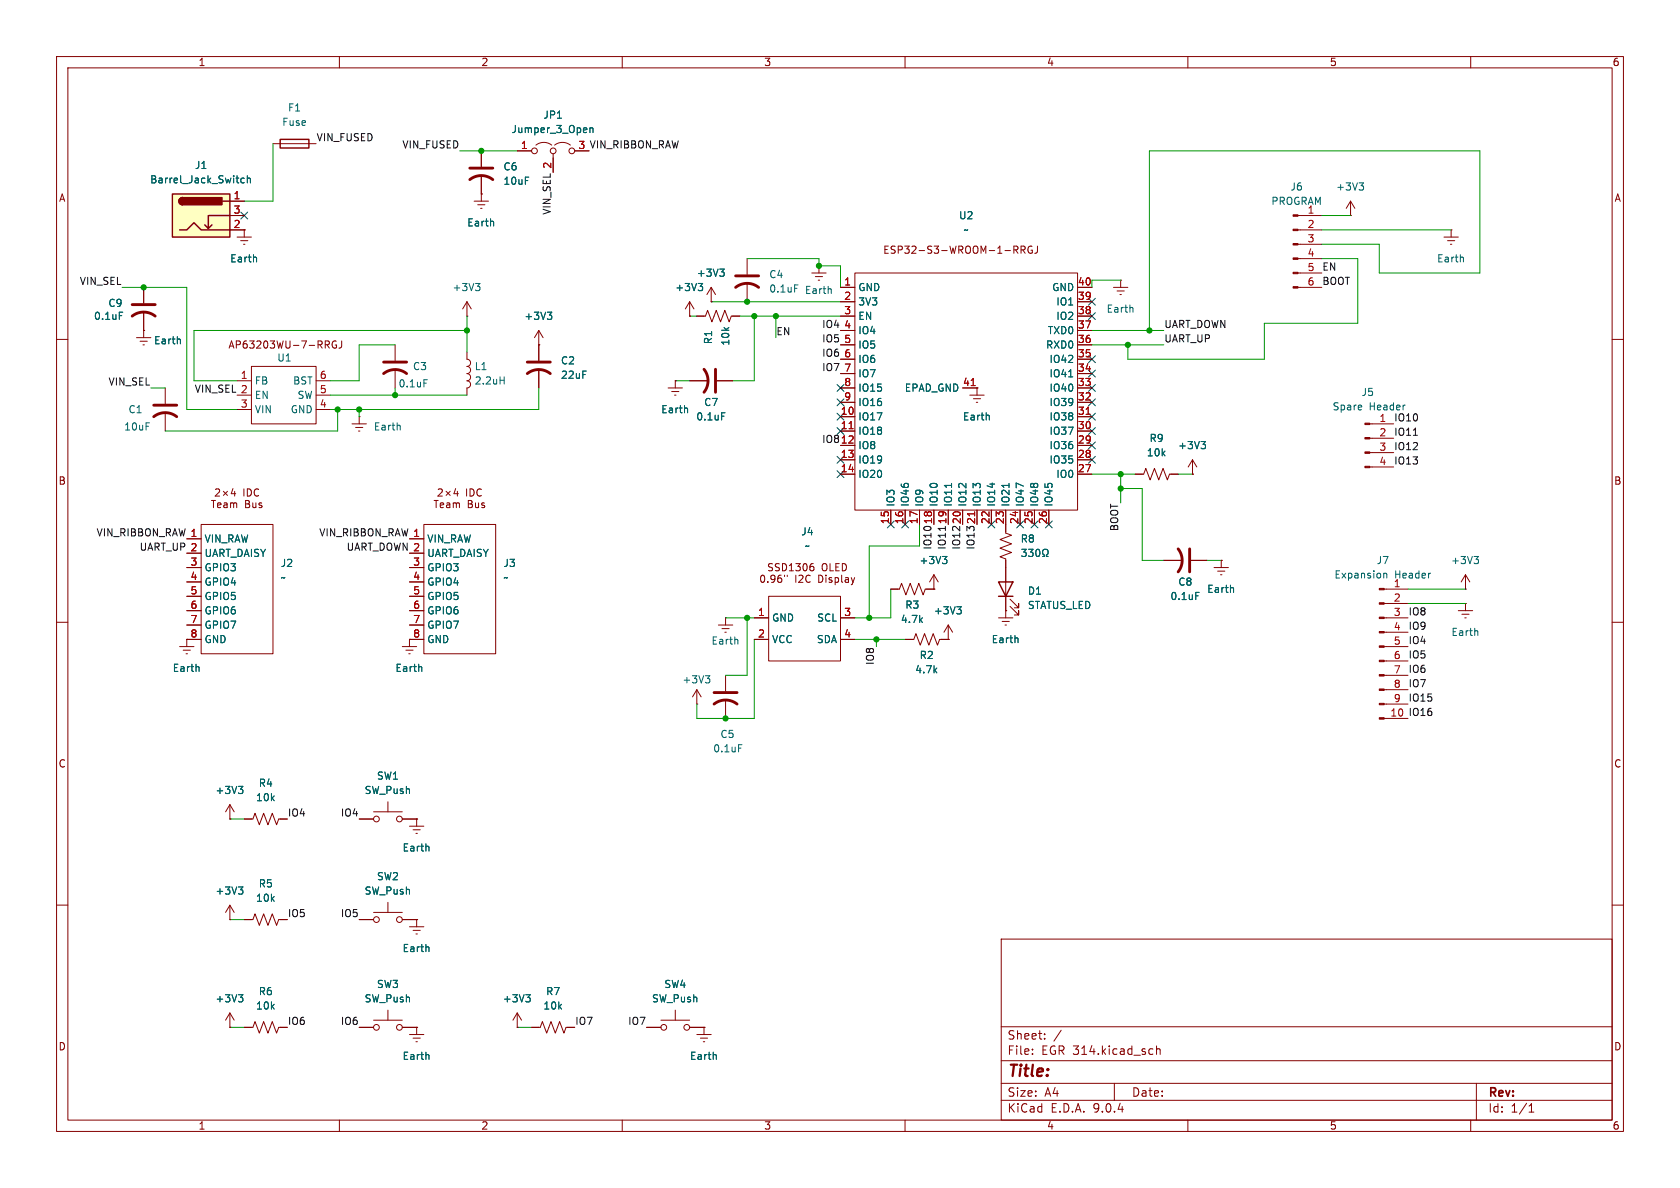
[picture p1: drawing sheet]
<svg xmlns="http://www.w3.org/2000/svg" width="297mm" height="210mm" viewBox="0 0 297 210" stroke-linecap="round" stroke-linejoin="round" font-family="sans-serif">
<g fill="none" stroke="#840000" stroke-width=".18">
<path d="M10 10h277v190h-277zM12 12h273v186h-273zM60 10v2M110 10v2M160 10v2M210 10v2M260 10v2M24.1 59.7h2.6M25.4 58.4h.1M25.4 58.4v1.3M82.5 55.9h.1M82.5 53.3l-.7 1.3"/>
<path d="M82.5 53.3l.8 1.3M82.5 53.3v2.6M10 60h2M24.8 60.3h1.2M25.3 61h.2M285 60h2M215.9 99.1h.1M215.9 99.1v1.2M10 110h2M214.6 100.3h2.6M215.3 101h1.2M215.8 101.6h.2"/>
<path d="M257.8 108h2.5M258.4 108.6h1.3M259 109.2h.2M259.1 106.7h.1M259.1 104.1h.1M259.1 101.6v2.5M259.1 106.7v1.3M259.1 101.6l-.8 1.3M259.1 101.6l.7 1.3M285 110h2M10 160h2M177 166h108v32h-108z"/>
<path d="M285 160h2M60 198v2M110 198v2M160 198v2M177 194.5h108M177 191.5h108M177 187.5h108M177 181.5h108M182.5 186.3v.1M182.5 185.5v.1M184.7 183.6v.1M184.7 182.8v.1"/>
<path d="M187.6 182.1l-1.3 2M197 191.5v3M203.7 185.4l.1 .1M203.8 186.3l-.1 .1M204.5 184.9v1.5M204.5 185.5l.2-.1 .3 .1 .1 .9M210 198v2M260 198v2M261 191.5v6.5M270.3 196.6h.9M270.3 195.5l.4-.4v1.5"/>
</g>
<path d="M31.8 60l.1 .8M84.1 50.1h.7l-.4 .5M84.6 50.6l.2 .2v.3l-.2 .3M260.6 98.4h.8l-.4 .5M261.1 98.9l.3 .2v.3l-.3 .2M218 103.9l.1 .8M261.2 111.6l.1 .7" fill="none" stroke="#006464" stroke-width=".18"/>
<path d="M30.5 34.3h10.1v7.6h-10.1z" fill="#ffffc2"/>
<path d="M30.5 34.3h10.1v7.6h-10.1zM32.3 34.9a.64 .64 0 0 0-.7 .7 .64 .64 0 0 0 .7 .6M37.5 39.8l-.7 .6M39.4 35.6h1.2M40.6 38.1h-3.8v2.3l-.6-.6M49.5 24.6h5.1v1.6h-5.1zM31.7 40.6h1.3l1.3-1.2 1.3 1.2h5M176.5 102.9h2.6l-1.3 2.5zM176.5 105.4h2.6" fill="none" stroke="#840000" stroke-width=".25"/>
<g fill="#840000" stroke="#840000" stroke-width=".25">
<path d="M31.8 35.1l.5-.2v1.3a.63 .63 0 0 1-.6-.4 .63 .63 0 0 1 .1-.7z"/>
<path d="M32.3 34.9h6.9v1.3h-6.9z"/>
</g>
<g fill="none" stroke="#840000" stroke-width=".18">
<path d="M40.6 35.6h2.6M40.6 38.1h2.6M48.3 25.4h7.6M83.8 35.6h2.6M84.5 36.2h1.2M85 36.8h.2M85.1 34.3h.1M85.1 26.7v2.8M85.1 31v4.6M91.4 26.7h2.6M94.7 25.7a2.26 2.26 0 0 1 2.8 0M97.8 27.2v3.3"/>
<path d="M98 25.7a2.26 2.26 0 0 1 2.8 0M101.6 26.7h2.5M229.5 38.1h4.2M238.8 38.1h.1M238.8 35.6l-.8 1.2M238.8 35.6l.7 1.2M238.8 35.6v2.5M25.4 58.4h.1M25.4 50.8v2.8M25.4 55.1v3.3M40.6 40.6h2.6M41.9 41.9h2.5"/>
<path d="M42.5 42.5h1.3M43.1 43.2h.2M43.2 40.6h.1M43.2 40.6v1.3M95.2 58.4v5.4M95.2 58.4l-.7 1.3M95.2 58.4l.8 1.3M121.9 55.9h.1M121.9 53.3l-.7 1.3M121.9 53.3l.8 1.3M121.9 53.3v2.6M123.2 55.9h1.5l.4-1 .8 2 .7-2 .8 2 .7-2 .8 2 .4-1h1.5"/>
<path d="M125.7 53.3h.1M125.7 50.8l-.7 1.3M125.7 50.8l.8 1.3M125.7 50.8v2.5M132.1 45.7v2.8M132.1 50v3.3M143.5 48.3h2.5M144.1 48.9h1.3M144.7 49.5h.2M144.8 47h.1M144.8 47v1.3M148.6 50.8h2.5"/>
<path d="M148.6 53.3h2.5M148.6 55.9h2.5M148.6 58.4h2.5M151.1 48.3h39.4v41.9h-39.4zM179.2 43.5h.5l.3 .2-.2 .4-.6 .1M179.5 44.2l.5 .6M180.5 44.2l.6-.1 .1-.2v-.3l-.7-.1v1.3M180.8 44.2l.4 .6M182.4 43.6a.59 .59 0 0 0-.7 .5 .59 .59 0 0 0 .7 .6l.1-.5h-.2M183.4 43.5v.9a.41 .41 0 0 1-.5 .4M190.5 50.8h2.5M190.5 53.3h2.5"/>
<path d="M190.5 55.9h2.5M190.5 58.4h2.5M196.8 50.8h2.6M197.5 51.4h1.3M198 52.1h.2M198.1 49.5h.1M198.1 49.5v1.3M229.5 40.6h4.2M229.5 43.2h4.2M229.5 50.8h4.2M229.5 45.7h4.2M229.5 48.3h4.2"/>
<path d="M255.3 41.9h2.5M255.9 42.5h1.3M256.4 43.2h.3M256.5 40.6h.1M256.5 40.6v1.3M29.2 68.6v2.8M29.2 72.9v3.3M41.9 69.9h2.5M41.9 67.3h2.5M41.9 72.4h2.5M44.4 64.8h11.5v10.1h-11.5zM55.9 69.9h2.5"/>
<path d="M55.9 67.3h2.5M55.9 72.4h2.5M57.5 60.3h.5l.2 .2-.1 .4h-.6M57.8 60.9l.4 .6M59.4 60.3a.59 .59 0 0 0-.7 .6 .59 .59 0 0 0 .7 .6l.1-.5h-.2M60.4 60.3v.9a.41 .41 0 0 1-.5 .3M62.2 74.9h2.6M62.9 75.6h1.2M63.4 76.2h.2M63.5 73.7h.1M63.5 73.7v1.2M69.8 61v2.8"/>
<path d="M69.8 65.3v3.3M82.5 62.2v1.3a.64 .64 0 0 1 .7 .6 .64 .64 0 0 1-.7 .7M82.5 64.8a.64 .64 0 0 1 .7 .6 .64 .64 0 0 1-.7 .6 .64 .64 0 0 1 .7 .7 .64 .64 0 0 1-.7 .6 .64 .64 0 0 1 .7 .7 .64 .64 0 0 1-.7 .6v1.3M95.2 61h.1M95.2 65.3v3.3M118.1 68.6h2.5M118.7 69.2h1.3M119.3 69.9h.2M119.4 67.3h.1M119.4 67.3v1.3M121.9 67.3h3.3M126.7 67.3h2.8"/>
<path d="M148.6 61h2.5M148.6 63.5h2.5M148.6 66h2.5M148.6 68.6h2.5M148.6 71.1h2.5M148.6 73.7h2.5M148.6 76.2h2.5M148.6 78.7h2.5M170.2 68.6h2.5M171.4 69.9h2.6M172.1 70.5h1.3M172.6 71.1h.2"/>
<path d="M172.7 68.6h.1M172.7 68.6v1.3M190.5 61h2.5M190.5 63.5h2.5M190.5 66h2.5M190.5 68.6h2.5M190.5 71.1h2.5M190.5 73.7h2.5M190.5 76.2h2.5M190.5 78.7h2.5M242.2 74.9h4.2M242.2 77.5h4.2"/>
<path d="M33 95.3h2.6M33 97.8h2.6M35.6 92.7h12.7v22.9h-12.7zM37.4 88.5h.7M37.7 88.5v1.2M38.1 86.5l.5-.1 .2 .4-.8 .9h.8M38.5 89.3l.6-.1-.1-.2-.4-.1-.1 .2v.6h.5M39.5 86.8l.7 .8M39.6 89h.5l.1 .7M40.2 89.2l-.5 .1-.1 .1 .1 .3h.5M40.2 86.8l-.7 .8M40.8 89l.3-.1 .2 .2"/>
<path d="M40.8 88.9v.8M41.2 86.4l-.3 .9h.8M41.3 89.1l.2-.2 .3 .1v.7M41.3 89.1v.6M41.5 86.8v.9M43.1 86.4v1.3M43.4 88.5h.4l.3 .2-.3 .4 .3 .1v.3l-.2 .2h-.5zM43.4 89.1h.4M43.7 86.4a.64 .64 0 0 1 .8 .7 .64 .64 0 0 1-.8 .6zM44.7 88.9l.1 .8h.3l.1-.1M45.2 88.9v.8M45.7 86.5a.6 .6 0 0 0-.8 .5 .6 .6 0 0 0 .6 .7l.2-.1"/>
<path d="M46.3 89l-.3-.1-.2 .2v.2l.5 .1v.3h-.5M72.4 95.3h2.5M72.4 97.8h2.5M74.9 92.7h12.7v22.9h-12.7zM76.7 88.5h.8M77.1 88.5v1.2M77.5 86.5l.5-.1 .2 .4-.8 .9h.8M77.8 89.3l.6-.1v-.2l-.4-.1-.2 .2 .1 .6h.5M78.9 86.8l.7 .8M79 89h.5v.7M79.5 89.2l-.4 .1-.2 .1 .2 .3h.4M79.6 86.8l-.7 .8"/>
<path d="M80.1 89l.4-.1 .2 .2M80.1 88.9v.8M80.6 86.4l-.3 .9h.7M80.7 89.1l.2-.2 .3 .1v.7M80.7 89.1v.6M80.9 86.8v.9M82.5 86.4v1.3M82.8 88.5h.4l.3 .2-.3 .4 .3 .1v.3l-.2 .2h-.5zM82.8 89.1h.4M83.1 86.4a.64 .64 0 0 1 .7 .7 .64 .64 0 0 1-.7 .6zM84.1 88.9v.8h.3l.2-.1M84.6 88.9v.8"/>
<path d="M85.1 86.5a.6 .6 0 0 0-.8 .5 .6 .6 0 0 0 .5 .7l.3-.1M85.6 89l-.3-.1-.1 .2v.2l.4 .1v.3h-.4M136.6 99.7l-.5-.1-.2 .2v.3l.6 .3 .1 .3-.3 .2-.4-.1M137.8 99.7l-.5-.1-.2 .2v.3l.6 .3 .1 .3-.3 .2-.4-.1M138.3 99.6a.64 .64 0 0 1 .8 .7 .64 .64 0 0 1-.8 .6zM139.5 100l.4-.4v1.3M140.7 99.6h.8l-.4 .5 .3 .1v.6l-.2 .1-.5-.1M142.1 99.7l.2-.1a.68 .68 0 0 1 .4 .7 .68 .68 0 0 1-.4 .6 .84 .84 0 0 1-.2-1.2zM143.8 99.6l-.4 .1a.86 .86 0 0 0 0 1.2l.4-.1 .1-.4-.2-.3h-.3l-.2 .3M145.4 99.8l.3-.2a.43 .43 0 0 1 .5 .5v.4a.42 .42 0 0 1-.4 .4 .42 .42 0 0 1-.5-.4zM146.7 99.6v1.3h.6M148.4 99.6h-.6v1.3h.6"/>
<path d="M148.6 81.3h2.5M148.6 83.8h2.5M157.5 90.2v2.5M160 90.2v2.5M162.6 90.2v2.5M165.1 90.2v2.5M167.6 90.2v2.5M170.2 90.2v2.5M172.7 90.2v2.5M175.3 90.2v2.5M177.8 90.2v4l1 .4-2 .8 2 .7-2 .8 2 .8-2 .7 1 .4v10.4M180.3 90.2v2.5"/>
<path d="M182.9 90.2v2.5M185.4 90.2v2.5M190.5 81.3h2.5M190.5 83.8h2.5M200.7 83.8h1.5l.4-1 .7 2 .8-2 .8 2 .7-2 .8 2 .4-1h1.5M205.7 99.1h3.3M210.6 99.1h2.8M210.8 83.8h.1M210.8 81.3l-.7 1.3M210.8 81.3l.8 1.3M210.8 81.3v2.5M215.9 99.1h.1"/>
<path d="M242.2 80h4.2M242.2 82.6h4.2M31.7 114.3h2.6M32.4 114.9h1.3M32.9 115.6h.2M33 113h.1M33 110.5h2.6M33 113h2.6M33 100.3h2.6M33 102.9h2.6M33 105.4h2.6M33 108h2.6"/>
<path d="M33 113v1.3M71.1 114.3h2.6M71.8 114.9h1.2M72.3 115.6h.2M72.4 113h.1M72.4 110.5h2.5M72.4 113h2.5M72.4 100.3h2.5M72.4 102.9h2.5M72.4 105.4h2.5M72.4 108h2.5M72.4 113v1.3"/>
<path d="M127 110.5h2.5M127.6 111.1h1.3M128.1 111.8h.3M128.3 109.2h.1M128.3 109.2v1.3M128.3 119.4v2.8M133.3 109.2h2.6M133.3 113h2.6M134.6 101.8l.2-.1a.68 .68 0 0 1 .4 .6 .68 .68 0 0 1-.4 .6l-.2-.1-.1-.3zM135.7 102.8v.1M135.9 105.4h12.7v11.4h-12.7zM137 102.2l-.2 .3-.4-.1-.1-.2 .1-.5h.4l.1 .1a.84 .84 0 0 1-.3 1.1h-.2"/>
<path d="M138.1 101.7h-.4a.86 .86 0 0 0 0 1.2l.5-.1v-.4l-.2-.2h-.4l-.1 .2M138.7 101.7v.2M139.2 101.7v.2M139.5 100.9h.8M140.7 101.7v1.2M141.2 101.8l.5-.1 .3 .3-.8 .9h.8M143.2 101.8a.6 .6 0 0 0-.8 .4 .6 .6 0 0 0 .6 .7l.2-.1M144.7 101.7a.64 .64 0 0 1 .8 .6 .64 .64 0 0 1-.8 .6zM146 101.7v.1M146 102.1v.8M147 102.2l-.3-.1-.1 .2v.2l.4 .1v.3h-.4M147.6 102.1v1.3"/>
<path d="M147.8 100.2h.4M148 102.1l-.4 .1M148.2 102.8l-.2 .1h-.4M148.6 109.2h2.5M148.6 113h2.5M148.8 102.8l.2 .1M149.4 102.8l.2 .1h.4M149.6 100.4l-.1-.6-.6-.2v1.3M150 102.3v.6M150.5 102.1l.3 .8M150.8 102.9l-.3 .5M151.1 102.1l-.3 .8"/>
<path d="M157.5 104.1h1.5l.4-1 .7 2.1 .8-2.1 .8 2.1 .7-2.1 .8 2.1 .4-1.1h1.5M160 113h1.5l.4-1 .8 2 .7-2 .8 2 .8-2 .7 2 .4-1h1.5M165.1 104.1h.1M165.1 101.6v2.5M165.1 101.6l-.8 1.3M165.1 101.6l.8 1.3M167.6 113h.1M167.6 110.5v2.5M167.6 110.5l-.7 1.3M167.6 110.5l.8 1.3M176.5 109.2h2.6M177.2 109.9h1.2"/>
<path d="M177.7 110.5h.2M177.8 108h.1M178.6 107.2l1.5 1.5v-.7v.7h-.8M178.6 105.9l1.5 1.5v-.7v.7h-.8M244.7 111.8h4.2M244.7 109.2h4.2M244.7 104.1h4.2M244.7 106.7h4.2M244.7 114.3h4.2M244.7 116.8h4.2M244.7 119.4h4.2M123.2 124.5h.1"/>
<path d="M123.2 121.9l-.8 1.3M123.2 121.9l.8 1.3M123.2 121.9v2.6M128.3 123.7v3.3M244.7 121.9h4.2M244.7 124.5h4.2M244.7 127h4.2M40.6 144.8h.1M40.6 142.2v2.6M40.6 142.2l-.7 1.3M40.6 142.2l.8 1.3M43.2 144.8h1.5l.4-1 .7 2 .8-2 .8 2 .7-2 .8 2 .4-1h1.5"/>
<path d="M63.5 144.8h2.5M66 143.5h5.1M68.6 141.7v1.8M68.6 159.5v1.8M71.1 144.8h2.6M72.4 146.1h2.5M73 146.7h1.3M73.5 147.3h.3M73.7 144.8h.1M73.7 144.8v1.3M40.6 162.6h.1M40.6 179.1l-.7 1.2"/>
<path d="M40.6 179.1l.8 1.2M40.6 160v2.6M40.6 179.1v2.5M40.6 160l-.7 1.3M40.6 160l.8 1.3M43.2 162.6h1.5l.4-1.1 .7 2.1 .8-2.1 .8 2.1 .7-2.1 .8 2.1 .4-1h1.5M63.5 162.6h2.5M66 161.3h5.1M68.6 178.6v1.7M71.1 162.6h2.6M72.4 163.8h2.5M73 164.5h1.3"/>
<path d="M73.5 165.1h.3M73.7 162.6h.1M73.7 162.6v1.2M91.4 179.1l-.7 1.2M91.4 179.1l.8 1.2M91.4 179.1v2.5M119.4 178.6v1.7M40.6 181.6h.1M43.2 181.6h1.5l.4-1 .7 2 .8-2 .8 2 .7-2 .8 2 .4-1h1.5M63.5 181.6h2.5M66 180.3h5.1M71.1 181.6h2.6"/>
<path d="M72.4 182.9h2.5M73 183.5h1.3M73.5 184.2h.3M73.7 181.6h.1M73.7 181.6v1.3M91.4 181.6h.1M94 181.6h1.5l.4-1 .7 2 .8-2 .8 2 .7-2 .8 2 .4-1h1.5M114.3 181.6h2.5M116.8 180.3h5.1M121.9 181.6h2.6M123.2 182.9h2.5M123.8 183.5h1.3"/>
<path d="M124.3 184.2h.3M124.5 181.6h.1M124.5 181.6v1.3"/>
<circle cx="94.5" cy="26.7" r=".51"/>
<circle cx="97.8" cy="26.7" r=".51"/>
<circle cx="101.1" cy="26.7" r=".51"/>
<circle cx="66.5" cy="144.8" r=".51"/>
<circle cx="70.6" cy="144.8" r=".51"/>
<circle cx="66.5" cy="162.6" r=".51"/>
<circle cx="70.6" cy="162.6" r=".51"/>
<circle cx="66.5" cy="181.6" r=".51"/>
<circle cx="70.6" cy="181.6" r=".51"/>
<circle cx="117.3" cy="181.6" r=".51"/>
<circle cx="121.4" cy="181.6" r=".51"/>
</g>
<g fill="none" stroke="#006464" stroke-width=".18">
<path d="M43.2 31.5h-.4l-.2 .2 .1 .6h.5M43.7 31.6l.2-.1h.3l.1 .8M43.7 31.1v1.2M87.2 39.2l.1 .7M104.3 22.6v.8M104.3 22.7l.2-.1 .3 .1v.7M240.3 32.3h.8l-.5 .5M240.8 32.8l.3 .3v.3l-.3 .2M21.1 55.2h.6M31.8 60l.1 .8M45.3 45.5l.1 .8M96.8 55.2h.7l-.4 .5"/>
<path d="M97.3 55.7l.2 .2v.3l-.2 .3M123.4 50.1h.8l-.4 .5M124 50.6l.2 .2v.3l-.2 .3M127.2 47.6h.8l-.4 .5M127.8 48.1l.2 .2v.3l-.2 .2M140.5 50.4h.6M146.9 51.1l.1 .8M200.2 54.4l.1 .8M258.7 45.5v.8M70.7 75.2l.1 .8M74.9 67.1h.6M88.4 67.2h.7"/>
<path d="M89.1 66.6v1.3M121.5 72.2l.1 .8M127.6 73h.6M174.8 73.5l.1 .7M188.9 66.6h.7M212.3 78h.8l-.4 .5M212.9 78.5l.2 .3v.3l-.2 .2M166.6 98.4h.8l-.4 .5M167.2 98.9l.2 .2v.3l-.2 .2M168.2 85.4v.8M178.4 85.4v.8M180.6 97.1h.8l-.4 .5 .4 .1v.5l-.2 .2-.6-.2"/>
<path d="M181.8 97.1h.8l-.4 .5 .4 .1v.5l-.2 .2-.6-.2M183.2 97.2l.2-.1a.68 .68 0 0 1 .5 .6 .68 .68 0 0 1-.5 .7l-.2-.2-.1-.3zM184.3 98.4h.3v-.3a.54 .54 0 0 1-.2-.7 .54 .54 0 0 1 .7-.2 .58 .58 0 0 1-.1 .9v.3h.3M35.1 117.9l.1 .8M74.5 117.9l.1 .8M124.7 119.5h.8l-.4 .4M125.2 119.9l.3 .3v.3l-.3 .2M130.4 113.1v.8M169.2 107.3h.7l-.4 .4M169.7 107.7l.2 .3v.3l-.2 .2M179.9 112.8l.1 .8M211.4 104.7h.6"/>
<path d="M218 103.9l.1 .8M244.6 101.3v.9M244.6 101.5l.2-.2 .3 .1 .1 .8M42.2 139h.7l-.4 .5M42.7 139.5l.2 .2v.3l-.2 .3M130.6 131.6h.6M42.2 156.8h.7l-.4 .5M42.7 157.3l.2 .2v.3l-.2 .3M75.8 149.7v.7M42.2 175.8h.7l-.4 .5M42.7 176.3l.2 .3v.3l-.2 .2M75.8 167.4v.8"/>
<path d="M93 175.8h.7l-.4 .5M93.5 176.3l.2 .3v.3l-.2 .2M75.8 186.5v.8M126.6 186.5v.8"/>
</g>
<g fill="none" stroke="#840000" stroke-width=".51">
<path d="M83.1 31.8a3.3 3.3 0 0 1 4 0M83.1 29.7h4M23.4 55.9a3.3 3.3 0 0 1 4 0M23.4 53.8h4M130 50.8a3.3 3.3 0 0 1 4.1 0M130 48.8h4.1M27.2 73.7a3.3 3.3 0 0 1 4 0M27.2 71.6h4M67.8 66a3.3 3.3 0 0 1 4.1 0M67.8 64h4.1M93.2 66a3.3 3.3 0 0 1 4.1 0M93.2 64h4.1"/>
<path d="M124.5 65.3a3.3 3.3 0 0 1 0 4M126.5 65.3v4M208.3 97a3.3 3.3 0 0 1 0 4.1M210.3 97v4.1M126.2 124.5a3.3 3.3 0 0 1 4.1 0M126.2 122.4h4.1"/>
</g>
<g fill="#840000" stroke="#840000" stroke-width=".18">
<path d="M243.8 104h.9v.3h-.9z"/>
<path d="M243.8 106.6h.9v.2h-.9z"/>
<path d="M243.8 109.1h.9v.2h-.9z"/>
<path d="M243.8 111.6h.9v.3h-.9z"/>
<path d="M243.8 114.2h.9v.2h-.9z"/>
<path d="M243.8 116.7h.9v.3h-.9z"/>
<path d="M243.8 119.3h.9v.2h-.9z"/>
<path d="M243.8 121.8h.9v.2h-.9z"/>
<path d="M243.8 124.3h.9v.3h-.9z"/>
<path d="M243.8 126.9h.9v.2h-.9z"/>
<path d="M228.6 38h.9v.2h-.9z"/>
<path d="M228.6 40.5h.9v.3h-.9z"/>
<path d="M228.6 43.1h.9v.2h-.9z"/>
<path d="M228.6 45.6h.9v.2h-.9z"/>
<path d="M228.6 48.1h.9v.3h-.9z"/>
<path d="M228.6 50.7h.9v.2h-.9z"/>
<path d="M241.3 74.8h.9v.3h-.9z"/>
<path d="M241.3 77.3h.9v.3h-.9z"/>
<path d="M241.3 79.9h.9v.2h-.9z"/>
<path d="M241.3 82.4h.9v.3h-.9z"/>
</g>
<path d="M150.1 75.8h.7M171.7 68.2h.7M192 73.2h.7M172.3 90.5v.7" fill="none" stroke="#a90000" stroke-width=".18"/>
<path d="M249.9 77h.7M167.1 93.1v.7" fill="none" stroke="#0f0f0f" stroke-width=".18"/>
<g fill="none" stroke="#009600" stroke-width=".18">
<path d="M48.3 25.4v10.2h-5.1M81.3 26.7h10.1M233.7 38.1h5.1M21.6 50.8h11.4v21.6h8.9M82.5 55.9v6.3M82.5 58.4h-48.2v8.9h7.6M121.9 55.9h1.3M125.7 53.3h22.9M130.8 55.9h17.8M132.1 45.7h12.7v1.3h3.8v3.8M133.3 55.9v11.4h-3.8M137.2 55.9v3.8"/>
<path d="M193 58.4h12.7M198.1 49.5h-5.1v1.3M233.7 45.7h6.3v11.5h-16.5v6.3h-24.1v-2.5M233.7 43.2h10.1v5.1h17.8v-21.6h-58.4v31.7M233.7 40.6h22.8M26.7 68.6h2.5M58.4 69.9h24.1M59.7 72.4v3.8h-30.5M63.5 72.4v1.3M69.8 61h-6.3v6.3h-5.1M69.8 68.6v1.3M95.2 68.6v3.8h-36.8"/>
<path d="M119.4 67.3h2.5M193 61h12.7M162.6 92.7v3.8h-8.9v12.7M193 83.8h7.7M198.1 83.8v5.1M198.1 86.4h3.8v12.7h3.8M208.3 83.8h2.5M213.4 99.1h2.5M128.3 109.2h5M132.1 109.2v10.2h-3.8M133.3 113v14h-10.1v-2.5M151.1 113h8.9"/>
<path d="M154.9 113v1.3M157.5 104.1v5.1h-6.4M248.9 106.7h10.2M248.9 104.1h10.2M40.6 144.8h2.6M40.6 162.6h2.6M40.6 181.6h2.6M91.4 181.6h2.6"/>
</g>
<g fill="none" stroke="#000084" stroke-width=".18">
<path d="M42.6 37.5l1.2 1.2M43.8 37.5l-1.2 1.2M192.4 55.3l1.2 1.2M192.4 52.7l1.2 1.2M193.6 55.3l-1.2 1.2M193.6 52.7l-1.2 1.2M148 70.5l1.2 1.2M148 73.1l1.2 1.2M148 75.6l1.2 1.2M148 68l1.2 1.2M149.2 70.5l-1.2 1.2M149.2 73.1l-1.2 1.2"/>
<path d="M149.2 75.6l-1.2 1.2M149.2 68l-1.2 1.2M192.4 78.1l1.2 1.2M192.4 75.6l1.2 1.2M192.4 73.1l1.2 1.2M192.4 70.5l1.2 1.2M192.4 68l1.2 1.2M192.4 65.4l1.2 1.2M192.4 62.9l1.2 1.2M193.6 78.1l-1.2 1.2M193.6 75.6l-1.2 1.2M193.6 73.1l-1.2 1.2"/>
<path d="M193.6 70.5l-1.2 1.2M193.6 68l-1.2 1.2M193.6 65.4l-1.2 1.2M193.6 62.9l-1.2 1.2M148 83.2l1.2 1.2M148 80.7l1.2 1.2M149.2 80.7l-1.2 1.2M149.2 83.2l-1.2 1.2M156.9 92.1l1.2 1.2M158.1 92.1l-1.2 1.2M159.4 92.1l1.2 1.2M160.6 92.1l-1.2 1.2"/>
<path d="M174.7 92.1l1.2 1.2M175.9 92.1l-1.2 1.2M179.7 92.1l1.2 1.2M180.9 92.1l-1.2 1.2M182.3 92.1l1.2 1.2M183.5 92.1l-1.2 1.2M184.8 92.1l1.2 1.2M186 92.1l-1.2 1.2M192.4 80.7l1.2 1.2M193.6 80.7l-1.2 1.2"/>
</g>
<g fill="#009600" stroke="#009600" stroke-width=".18">
<circle cx="144.8" cy="47" r=".46"/>
<circle cx="199.4" cy="61" r=".46"/>
<circle cx="203.2" cy="58.4" r=".46"/>
<circle cx="198.1" cy="86.4" r=".46"/>
<circle cx="198.1" cy="83.8" r=".46"/>
<circle cx="153.7" cy="109.2" r=".46"/>
<circle cx="132.1" cy="109.2" r=".46"/>
<circle cx="154.9" cy="113" r=".46"/>
<circle cx="69.8" cy="69.9" r=".46"/>
<circle cx="59.7" cy="72.4" r=".46"/>
<circle cx="63.5" cy="72.4" r=".46"/>
<circle cx="25.4" cy="50.8" r=".46"/>
<circle cx="128.3" cy="127" r=".46"/>
<circle cx="133.3" cy="55.9" r=".46"/>
<circle cx="85.1" cy="26.7" r=".46"/>
<circle cx="137.2" cy="55.9" r=".46"/>
<circle cx="132.1" cy="53.3" r=".46"/>
<circle cx="82.5" cy="58.4" r=".46"/>
</g>
<text font-size="2.8" fill="#840000" x="178" y="190.9">Title:</text>
<g font-size="2.1" fill="#840000">
<text x="178" y="184">Sheet:</text>
<text x="178" y="186.7">File:</text>
<text x="184.1" y="186.7">EGR 314.kicad_sch</text>
<text x="178" y="196.9">KiCad</text>
<text x="178" y="194.1">Size:</text>
<text x="184.7" y="194.1">A4</text>
<text x="185.7" y="196.9">E.D.A.</text>
<text x="193.3" y="196.9">9.0.4</text>
<text x="200" y="194.1">Date:</text>
<text x="263" y="194.3">Rev:</text>
<text x="263" y="196.9">Id:</text>
<text x="267.1" y="196.9">1/1</text>
</g>
<g font-size="1.8" fill="#840000">
<text x="35" y="11.9">1</text>
<text x="85" y="11.9">2</text>
<text x="135" y="11.9">3</text>
<text x="185" y="11.9">4</text>
<text x="235" y="11.9">5</text>
<text x="285" y="11.9">6</text>
<text x="10.3" y="35.9">A</text>
<text x="285.3" y="35.9">A</text>
<text x="156" y="45.1">ESP32-S3-WROOM-1-RRGJ</text>
<text x="40.3" y="61.8">AP63203WU-7-RRGJ</text>
<text x="10.3" y="85.9">B</text>
<text x="285.3" y="85.9">B</text>
<text x="148.4" y="102.2">I2C</text>
<text x="10.3" y="135.9">C</text>
<text x="285.3" y="135.9">C</text>
<text x="10.3" y="185.9">D</text>
<text x="285.3" y="185.9">D</text>
<text x="35" y="199.9">1</text>
<text x="85" y="199.9">2</text>
<text x="135" y="199.9">3</text>
<text x="185" y="199.9">4</text>
<text x="235" y="199.9">5</text>
<text x="285" y="199.9">6</text>
</g>
<g font-size="1.8" fill="#006464">
<text x="49.8" y="22.5">Fuse</text>
<text x="50.8" y="19.9">F1</text>
<text x="90.3" y="23.7">Jumper_3_Open</text>
<text x="96" y="21.2">JP1</text>
<text x="26.4" y="32.6">Barrel_Jack_Switch</text>
<text x="34.4" y="30.1">J1</text>
<text x="88.9" y="30.3">C6</text>
<text x="88.9" y="32.9">10uF</text>
<text x="228" y="33.9">J6</text>
<text x="236.1" y="33.9">+3V3</text>
<text x="82.5" y="40.2">Earth</text>
<text x="169.4" y="39">U2</text>
<text x="170.3" y="41.5">~</text>
<text x="224.7" y="36.4">PROGRAM</text>
<text x="40.6" y="46.6">Earth</text>
<text x="254" y="46.6">Earth</text>
<text x="79.9" y="51.7">+3V3</text>
<text x="119.3" y="51.7">+3V3</text>
<text x="123.1" y="49.1">+3V3</text>
<text x="135.9" y="49.4">C4</text>
<text x="135.9" y="51.9">0.1uF</text>
<text x="142.2" y="52.2">Earth</text>
<text x="151.6" y="51.7">GND</text>
<text x="185.9" y="51.7">GND</text>
<text x="16.5" y="56.7">0.1uF</text>
<text x="19.1" y="54.5">C9</text>
<text x="92.6" y="56.7">+3V3</text>
<text x="151.6" y="54.2">3V3</text>
<text x="151.6" y="56.7">EN</text>
<text x="151.6" y="59.3">IO4</text>
<text x="185.1" y="59.3">TXD0</text>
<text x="186.6" y="54.2">IO1</text>
<text x="186.6" y="56.7">IO2</text>
<text x="195.5" y="55.5">Earth</text>
<text x="27.1" y="61.1">Earth</text>
<text x="48.9" y="64.1">U1</text>
<text x="72.9" y="65.6">C3</text>
<text x="83.8" y="65.6">L1</text>
<text x="99.1" y="64.6">C2</text>
<text x="126.1" y="61" transform="rotate(-90 126.1 61)">R1</text>
<text x="129.1" y="61.2" transform="rotate(-90 129.1 61.2)">10k</text>
<text x="151.6" y="61.8">IO5</text>
<text x="151.6" y="64.4">IO6</text>
<text x="184.8" y="61.8">RXD0</text>
<text x="185.4" y="64.4">IO42</text>
<text x="45" y="68.2">FB</text>
<text x="45" y="70.7">EN</text>
<text x="51.7" y="68.2">BST</text>
<text x="52.5" y="70.7">SW</text>
<text x="70.4" y="68.7">0.1uF</text>
<text x="83.8" y="68.2">2.2uH</text>
<text x="99.1" y="67.2">22uF</text>
<text x="124.4" y="72">C7</text>
<text x="151.6" y="66.9">IO7</text>
<text x="151.6" y="69.4">IO15</text>
<text x="151.6" y="72">IO16</text>
<text x="159.9" y="69.4">EPAD_GND</text>
<text x="185.4" y="66.9">IO41</text>
<text x="185.4" y="69.4">IO40</text>
<text x="185.4" y="72">IO39</text>
<text x="240.6" y="70.2">J5</text>
<text x="21.9" y="76.3">10uF</text>
<text x="22.6" y="73.3">C1</text>
<text x="45" y="73.3">VIN</text>
<text x="51.3" y="73.3">GND</text>
<text x="66" y="76.3">Earth</text>
<text x="116.8" y="73.3">Earth</text>
<text x="123" y="74.5">0.1uF</text>
<text x="151.6" y="74.5">IO17</text>
<text x="151.6" y="77.1">IO18</text>
<text x="170.1" y="74.5">Earth</text>
<text x="185.4" y="74.5">IO38</text>
<text x="185.4" y="77.1">IO37</text>
<text x="235.5" y="72.7">Spare</text>
<text x="242" y="72.7">Header</text>
<text x="151.6" y="79.6">IO8</text>
<text x="151.6" y="82.1">IO19</text>
<text x="185.4" y="79.6">IO36</text>
<text x="185.4" y="82.1">IO35</text>
<text x="202.6" y="80.9">10k</text>
<text x="203.1" y="78.3">R9</text>
<text x="208.2" y="79.6">+3V3</text>
<text x="151.6" y="84.7">IO20</text>
<text x="158.3" y="89.7" transform="rotate(-90 158.3 89.7)">IO3</text>
<text x="160.9" y="89.7" transform="rotate(-90 160.9 89.7)">IO46</text>
<text x="163.4" y="89.7" transform="rotate(-90 163.4 89.7)">IO9</text>
<text x="166" y="89.7" transform="rotate(-90 166 89.7)">IO10</text>
<text x="168.5" y="89.7" transform="rotate(-90 168.5 89.7)">IO11</text>
<text x="171" y="89.7" transform="rotate(-90 171 89.7)">IO12</text>
<text x="173.6" y="89.7" transform="rotate(-90 173.6 89.7)">IO13</text>
<text x="176.1" y="89.7" transform="rotate(-90 176.1 89.7)">IO14</text>
<text x="178.7" y="89.7" transform="rotate(-90 178.7 89.7)">IO21</text>
<text x="181.2" y="89.7" transform="rotate(-90 181.2 89.7)">IO47</text>
<text x="183.7" y="89.7" transform="rotate(-90 183.7 89.7)">IO48</text>
<text x="186.3" y="89.7" transform="rotate(-90 186.3 89.7)">IO45</text>
<text x="186.6" y="84.7">IO0</text>
<text x="141.6" y="94.8">J4</text>
<text x="36.1" y="96.1">VIN_RAW</text>
<text x="36.1" y="98.7">UART_DAISY</text>
<text x="36.1" y="101.2">GPIO3</text>
<text x="49.5" y="100.4">J2</text>
<text x="75.4" y="96.1">VIN_RAW</text>
<text x="75.4" y="98.7">UART_DAISY</text>
<text x="75.4" y="101.2">GPIO3</text>
<text x="88.9" y="100.4">J3</text>
<text x="142.2" y="97.4">~</text>
<text x="162.5" y="99.9">+3V3</text>
<text x="180.3" y="96.1">R8</text>
<text x="243.3" y="99.9">J7</text>
<text x="256.4" y="99.9">+3V3</text>
<text x="36.1" y="103.7">GPIO4</text>
<text x="36.1" y="106.3">GPIO5</text>
<text x="49.5" y="103">~</text>
<text x="75.4" y="103.7">GPIO4</text>
<text x="75.4" y="106.3">GPIO5</text>
<text x="88.9" y="103">~</text>
<text x="159.9" y="107.8">R3</text>
<text x="181.6" y="105.3">D1</text>
<text x="181.6" y="107.9">STATUS_LED</text>
<text x="206.8" y="106.3">0.1uF</text>
<text x="208.2" y="103.7">C8</text>
<text x="213.3" y="105">Earth</text>
<text x="235.8" y="102.5">Expansion</text>
<text x="246.5" y="102.5">Header</text>
<text x="36.1" y="108.8">GPIO6</text>
<text x="36.1" y="111.4">GPIO7</text>
<text x="36.1" y="113.9">GND</text>
<text x="75.4" y="108.8">GPIO6</text>
<text x="75.4" y="111.4">GPIO7</text>
<text x="75.4" y="113.9">GND</text>
<text x="136.4" y="110.1">GND</text>
<text x="136.4" y="113.9">VCC</text>
<text x="144.3" y="113.9">SDA</text>
<text x="144.4" y="110.1">SCL</text>
<text x="159.2" y="110.3">4.7k</text>
<text x="165" y="108.8">+3V3</text>
<text x="175.2" y="113.9">Earth</text>
<text x="256.5" y="112.6">Earth</text>
<text x="30.4" y="119">Earth</text>
<text x="69.8" y="119">Earth</text>
<text x="125.7" y="114.1">Earth</text>
<text x="161.7" y="119.2">4.7k</text>
<text x="162.5" y="116.7">R2</text>
<text x="120.5" y="121">+3V3</text>
<text x="127.3" y="130.7">C5</text>
<text x="126" y="133.2">0.1uF</text>
<text x="38" y="140.6">+3V3</text>
<text x="45.2" y="141.8">10k</text>
<text x="45.6" y="139.3">R4</text>
<text x="64.4" y="140.6">SW_Push</text>
<text x="66.5" y="138">SW1</text>
<text x="66.5" y="155.8">SW2</text>
<text x="71.1" y="150.7">Earth</text>
<text x="38" y="158.3">+3V3</text>
<text x="45.2" y="159.6">10k</text>
<text x="45.6" y="157.1">R5</text>
<text x="64.4" y="158.3">SW_Push</text>
<text x="71.1" y="168.5">Earth</text>
<text x="38" y="177.4">+3V3</text>
<text x="45.2" y="178.7">10k</text>
<text x="45.6" y="176.1">R6</text>
<text x="64.4" y="177.4">SW_Push</text>
<text x="66.5" y="174.9">SW3</text>
<text x="88.8" y="177.4">+3V3</text>
<text x="96" y="178.7">10k</text>
<text x="96.4" y="176.1">R7</text>
<text x="115.2" y="177.4">SW_Push</text>
<text x="117.3" y="174.9">SW4</text>
<text x="71.1" y="187.6">Earth</text>
<text x="121.9" y="187.6">Earth</text>
</g>
<g font-size="1.8" fill="#0f0f0f">
<text x="55.9" y="25.1">VIN_FUSED</text>
<text x="71" y="26.3">VIN_FUSED</text>
<text x="102.2" y="26.4">3 VIN_RIBBON_RAW</text>
<text x="97.4" y="38.1" transform="rotate(-90 97.4 38.1)">VIN_SEL 2</text>
<text x="233.7" y="47.9">EN</text>
<text x="14" y="50.5">VIN_SEL</text>
<text x="233.7" y="50.5">BOOT</text>
<text x="137.2" y="59.3">EN</text>
<text x="145.2" y="58.1">IO4</text>
<text x="205.7" y="58.1">UART_DOWN</text>
<text x="145.2" y="60.6">IO5</text>
<text x="145.2" y="63.2">IO6</text>
<text x="145.2" y="65.7">IO7</text>
<text x="205.7" y="60.6">UART_UP</text>
<text x="19.1" y="68.2">VIN_SEL</text>
<text x="34.3" y="69.5">VIN_SEL 2</text>
<text x="246.4" y="77.1">IO11</text>
<text x="246.4" y="74.6">IO10</text>
<text x="145.2" y="78.4">IO8</text>
<text x="246.4" y="82.2">IO13</text>
<text x="246.4" y="79.7">IO12</text>
<text x="17" y="94.9">VIN_RIBBON_RAW 1</text>
<text x="56.3" y="94.9">VIN_RIBBON_RAW 1</text>
<text x="197.8" y="94" transform="rotate(-90 197.8 94)">BOOT</text>
<text x="24.6" y="97.4">UART_UP 2</text>
<text x="61.2" y="97.4">UART_DOWN 2</text>
<text x="164.8" y="97.3" transform="rotate(-90 164.8 97.3)">IO10</text>
<text x="167.3" y="97.3" transform="rotate(-90 167.3 97.3)">IO11</text>
<text x="169.8" y="97.3" transform="rotate(-90 169.8 97.3)">IO12</text>
<text x="172.4" y="97.3" transform="rotate(-90 172.4 97.3)">IO13</text>
<text x="248.9" y="111.4">IO9</text>
<text x="248.9" y="114">IO4</text>
<text x="248.9" y="108.9">IO8</text>
<text x="154.6" y="117.6" transform="rotate(-90 154.6 117.6)">IO8</text>
<text x="248.9" y="116.5">IO5</text>
<text x="248.9" y="119">IO6</text>
<text x="248.9" y="124.1">IO15</text>
<text x="248.9" y="121.6">IO7</text>
<text x="248.9" y="126.7">IO16</text>
<text x="50.8" y="144.4">IO4</text>
<text x="60.2" y="144.4">IO4</text>
<text x="50.8" y="162.2">IO5</text>
<text x="60.2" y="162.2">IO5</text>
<text x="50.8" y="181.3">IO6</text>
<text x="60.2" y="181.3">IO6</text>
<text x="101.6" y="181.3">IO7</text>
<text x="111" y="181.3">IO7</text>
</g>
<g font-size="1.8" fill="#a90000">
<text x="92" y="26.4">1</text>
<text x="97.5" y="29.9" transform="rotate(-90 97.5 29.9)">2</text>
<text x="102.2" y="26.4">3</text>
<text x="41.2" y="35.3">1</text>
<text x="41.2" y="37.8">3</text>
<text x="41.2" y="40.4">2</text>
<text x="231.1" y="37.8">1</text>
<text x="231.1" y="40.4">2</text>
<text x="231.1" y="42.9">3</text>
<text x="231.1" y="45.5">4</text>
<text x="149.2" y="50.5">1</text>
<text x="149.2" y="53.1">2</text>
<text x="190.5" y="50.5">40</text>
<text x="190.5" y="53.1">39</text>
<text x="231.1" y="48">5</text>
<text x="231.1" y="50.5">6</text>
<text x="149.2" y="55.6">3</text>
<text x="149.2" y="58.2">4</text>
<text x="190.5" y="55.6">38</text>
<text x="190.5" y="58.2">37</text>
<text x="149.2" y="60.7">5</text>
<text x="149.2" y="63.2">6</text>
<text x="149.2" y="65.8">7</text>
<text x="190.5" y="60.7">36</text>
<text x="190.5" y="63.2">35</text>
<text x="190.5" y="65.8">34</text>
<text x="42.5" y="67.1">1</text>
<text x="56.4" y="67.1">6</text>
<text x="56.4" y="69.6">5</text>
<text x="149.2" y="68.3">8</text>
<text x="149.2" y="70.9">9</text>
<text x="170.1" y="68.3">41</text>
<text x="190.5" y="68.3">33</text>
<text x="190.5" y="70.9">32</text>
<text x="42.5" y="72.1">3</text>
<text x="56.4" y="72.1">4</text>
<text x="148.5" y="73.4">10</text>
<text x="148.5" y="75.9">11</text>
<text x="190.5" y="73.4">31</text>
<text x="190.5" y="75.9">30</text>
<text x="243.8" y="74.7">1</text>
<text x="243.8" y="77.2">2</text>
<text x="148.5" y="78.5">12</text>
<text x="148.5" y="81">13</text>
<text x="148.5" y="83.6">14</text>
<text x="190.5" y="78.5">29</text>
<text x="190.5" y="81">28</text>
<text x="190.5" y="83.6">27</text>
<text x="243.8" y="79.8">3</text>
<text x="243.8" y="82.3">4</text>
<text x="33.6" y="95">1</text>
<text x="73" y="95">1</text>
<text x="157.2" y="92.8" transform="rotate(-90 157.2 92.8)">15</text>
<text x="159.8" y="92.8" transform="rotate(-90 159.8 92.8)">16</text>
<text x="162.3" y="92.8" transform="rotate(-90 162.3 92.8)">17</text>
<text x="164.8" y="92.8" transform="rotate(-90 164.8 92.8)">18</text>
<text x="167.4" y="92.8" transform="rotate(-90 167.4 92.8)">19</text>
<text x="169.9" y="92.8" transform="rotate(-90 169.9 92.8)">20</text>
<text x="172.5" y="92.8" transform="rotate(-90 172.5 92.8)">21</text>
<text x="175" y="92.8" transform="rotate(-90 175 92.8)">22</text>
<text x="177.5" y="92.8" transform="rotate(-90 177.5 92.8)">23</text>
<text x="180.1" y="92.8" transform="rotate(-90 180.1 92.8)">24</text>
<text x="182.6" y="92.8" transform="rotate(-90 182.6 92.8)">25</text>
<text x="185.2" y="92.8" transform="rotate(-90 185.2 92.8)">26</text>
<text x="33.6" y="100.1">3</text>
<text x="33.6" y="97.5">2</text>
<text x="73" y="100.1">3</text>
<text x="73" y="97.5">2</text>
<text x="33.6" y="102.6">4</text>
<text x="33.6" y="105.2">5</text>
<text x="33.6" y="107.7">6</text>
<text x="73" y="102.6">4</text>
<text x="73" y="105.2">5</text>
<text x="73" y="107.7">6</text>
<text x="246.3" y="103.9">1</text>
<text x="246.3" y="106.4">2</text>
<text x="33.6" y="110.2">7</text>
<text x="33.6" y="112.8">8</text>
<text x="73" y="110.2">7</text>
<text x="73" y="112.8">8</text>
<text x="133.9" y="109">1</text>
<text x="133.9" y="112.8">2</text>
<text x="149.2" y="109">3</text>
<text x="149.2" y="112.8">4</text>
<text x="246.3" y="109">3</text>
<text x="246.3" y="111.5">4</text>
<text x="246.3" y="114">5</text>
<text x="246.3" y="116.6">6</text>
<text x="246.3" y="119.1">7</text>
<text x="246.3" y="121.7">8</text>
<text x="246.3" y="124.2">9</text>
<text x="245.7" y="126.7">10</text>
</g>
</svg>
